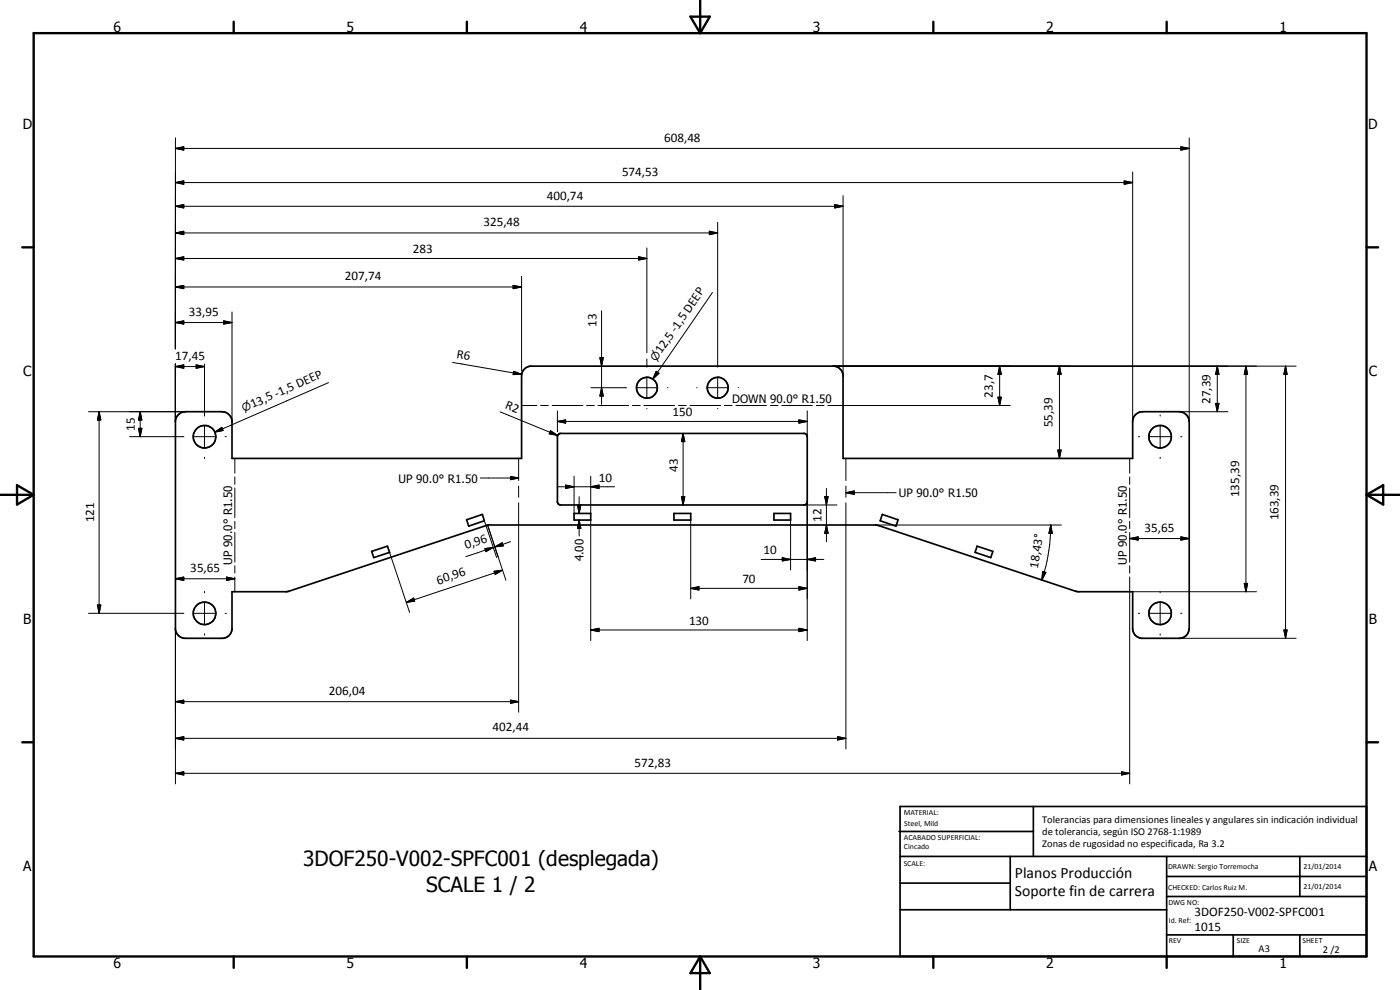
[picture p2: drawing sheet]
<svg xmlns="http://www.w3.org/2000/svg" width="420mm" height="297mm" viewBox="0 0 420 297" stroke-linecap="round" stroke-linejoin="round" font-family="sans-serif">
<g fill="none" stroke="#000" stroke-width=".51">
<path d="M53.5 124.4l1-.7 1.2-.2h10.9a3 3 0 0 1 3 2.7v11.3h86.9v-25.1a2.98 2.98 0 0 1 2.6-2.5h91.3a3.2 3.2 0 0 1 2.6 2.5v25.1h86.9v-11.3a3 3 0 0 1 3-2.7h11a3 3 0 0 1 3 3v62a3 3 0 0 1-2.6 3h-11.8a2.97 2.97 0 0 1-2.6-2.6v-11.4h-16.9l-60-20h-116.5l-60 20h-16.9v11.4a3.1 3.1 0 0 1-2.6 2.6h-11.7a3.1 3.1 0 0 1-2.6-2.6v-62.7l.3-1.2zM167.5 130.4l.6-.4h73.4l.8 .8v19.9l-.8 .8h-73.4l-.8-.8v-19.9zM140 156l4.8-1.7 .6 2-4.7 1.6zM172.3 154.1h5v1.9h-5zM202.3 154.1h5v1.9h-5zM232.3 154.1h5v1.9h-5zM264.8 154.3l4.7 1.7-.6 1.9-4.8-1.6zM111.5 165.4l4.8-1.5 .6 1.8-4.7 1.6zM293.2 163.9l4.8 1.5-.7 1.9-4.7-1.6zM269.8 249.5h40.3M270.1 242h140v45h-140zM270.1 257h140"/>
<path d="M303.2 257v16M310.1 242v15M350.1 257v30M390.1 257v12M270.1 265h33.1M270.1 273h80M350.1 269h60M350.1 263h60M350.1 280.5h60M370.1 280.5v6.5M390.1 280.5v6.5"/>
<circle cx="194.1" cy="116.3" r="3.1"/>
<circle cx="215.4" cy="116.3" r="3.1"/>
<circle cx="61.4" cy="131" r="3.4"/>
<circle cx="348.2" cy="131" r="3.4"/>
<circle cx="61.4" cy="184" r="3.4"/>
<circle cx="348.2" cy="184" r="3.4"/>
</g>
<g fill="none" stroke="#000" stroke-width=".3">
<path d="M52.7 54.8l2.4-.5v1zM52.7 44.5l2.4-.5v1zM52.7 54.8h287.2M52.7 41.4v63.2M52.7 44.5h304.2M253 58.7v54.1M337.4 54.3l2.5 .5-2.5 .5zM339.9 51.6v74.9M354.4 44l2.5 .5-2.5 .5zM356.9 41.4v85.1M52.7 61.9l2.4-.5v1zM52.7 69.9l2.4-.5v1z"/>
<path d="M52.7 77.6l2.4-.6v1zM52.7 61.9h200.3M52.7 69.9h162.7M52.7 77.6h141.4M191.7 77l2.4 .6-2.4 .4zM194.1 74.4v31.4M212.9 69.4l2.5 .5-2.5 .5zM215.4 66.7v43.5M250.5 61.4l2.5 .5-2.5 .5zM52.7 86.1l2.4-.5v1zM52.7 96.8l2.4-.5v.9zM52.7 86.1h103.8"/>
<path d="M52.7 96.8h16.9M67.1 96.3l2.5 .5-2.5 .4zM69.6 93.6v32.9M154 85.6l2.5 .5-2.5 .5zM156.5 82.9v28.4M180.5 93.3v28M213.8 87.8l-17.9 25.9M52.7 110l2.4-.5v1zM52.7 109.2v17.3M52.7 110h8.7M58.9 109.5l2.5 .5-2.5 .5zM61.4 109.2v15.6"/>
<path d="M98.6 114.8l-34.1 14.9M135.8 108.8l20.7 3.5M154.2 111.4l2.3 .9-2.5 .1zM156.5 112v.8M177.4 116.3h10.6M180 107.3h1l-.5 2.6zM180.5 116.3l.5 2.5h-1zM191 116.3h6.3M194.1 107.7v2.5M194.1 113.2v6.3M196.9 111.4l.9 .6-1.9 1.7zM200.3 116.3h.1"/>
<path d="M209.1 116.3h.1M212.2 116.3h6.4M215.4 113.2v6.3M221.6 116.3h.1M250 109.9h139M299.5 119.2h1l-.5 2.5zM300 109.9l.5 2.4h-1zM300 109.9v11.8M318 109.9l.5 2.4h-1.1zM318 109.9v27.6M365.3 109.9l.5 2.4h-1zM365.3 109.9v13.6"/>
<path d="M373.9 109.9l.5 2.4h-1zM373.9 109.9v67.6M385.8 109.9l.5 2.4h-1zM385.8 109.9v81.6M26.6 123.5h29.1M29.7 123.5l.6 2.5h-1.1zM29.7 123.5v60.5M38.9 131h16.3M41.6 128.5h1l-.5 2.5zM42.1 123.5l.5 2.5h-1zM42.1 123.5v7.5M58.2 131h6.3"/>
<path d="M61.4 127.8v6.4M61.4 137.2v.4M64.5 129.7l2.1-1.5 .4 1zM67.6 131h.3M70.5 137.5v4.5M150.1 123.6l17.2 7M155.6 137.5v6.7M156.5 121.7h4.6M162.3 121.7h2.2M165.2 129.2l2.1 1.4-2.5-.4zM165.7 121.7h9.2M167.3 126.4l2.4-.4v1z"/>
<path d="M167.3 126.4h75M167.3 123.3v6.2M167.3 130.6v.4M176.1 121.7h2.2M179.5 121.7h9.2M189.8 121.7h2.3M193.3 121.7h9.2M194.1 122.5v.1M203.6 121.7h2.3M205 130l.5 2.5h-1zM205 130v21.5M207.1 121.7h9.2"/>
<path d="M215.4 122.5v.1M217.4 121.7h2.3M220.8 121.7h9.2M231.2 121.7h2.3M234.6 121.7h9.2M239.8 126l2.5 .4-2.5 .6zM242.3 123.3v7.7M245 121.7h2.3M248.4 121.7h54.8M253.9 137.5v6.7M317.4 135h1.1l-.5 2.5zM339 137.5v4.5"/>
<path d="M341.6 131h.4M345 131h6.4M348.2 124.5v.3M348.2 127.8v6.4M348.2 137.2v.4M353.9 123.5h14.6M354.4 131h.3M364.8 121h1l-.5 2.5zM70.5 143.1v2.2M70.5 146.4v8.9M70.5 156.4v2.2M70.5 159.8v8.9"/>
<path d="M144.1 143.4h11.5M145.4 156.3l3.6 11M153.2 143l2.4 .4-2.4 .5zM155.6 145.8v3.4M155.6 150.9v62.8M167.3 146h17.1M169.7 145.5l2.6 .5-2.6 .6zM172.3 142.9v11.2M173.3 151.5h1l-.5 2.6zM173.8 156l.5 2.5h-1zM173.8 149v5.1M173.8 156v4.8"/>
<path d="M177.3 146l2.5-.5v1.1zM177.3 142.9v11.2M177.3 156v36.2M204.5 149h1l-.5 2.5zM207.3 156v23.7M237.3 156v15M241.2 151.5h10M242.3 150.5v41.7M247.5 149h1l-.5 2.5zM248 157.5l.5 2.5h-1zM248 146.6v16M253.9 147.8l2.5-.5v1z"/>
<path d="M253.9 145.8v3.4M253.9 150.9v73.8M253.9 147.8h15M262.7 157.5h55.8M315.4 157.5l.4 2.6-1-.1zM315.4 157.5a54.8 54.8 0 0 1-2.7 16.5M339 143.1v2.2M339 146.4v8.9M339 156.4v2.2M339 159.8v8.9M52.7 173.7l2.4-.6v1.1zM52.7 173.7h17.8"/>
<path d="M61.4 177.5v.3M68 173.1l2.5 .6-2.5 .5zM70.5 169.8v2.2M70.5 173.1v4.4M116.9 165.7l6 18M145.5 164.6l2.5-.3-2.2 1.2zM148 164.3l-8.2 2.7M148.3 171.4l2.5-.3-2.2 1.2zM148.5 164.1l2.2-1.2 .3 .9zM148.5 164.1l-.5 .2M149.5 167.1l-3.2-9.5 5.5 16.5M150.8 171.1l-28.8 9.6"/>
<path d="M153.2 162.5l-4.7 1.6M207.3 176.5l2.5-.5v1zM207.3 176.5h35M228.4 167.9h18.9M234.8 167.3l2.5 .6-2.5 .4zM239.8 176l2.5 .5-2.5 .5zM242.3 167.9l2.5-.6v1zM312.9 171.5l1 .2-1.2 2.3zM339 161.6l2.6-.5v1zM339 169.8v2.2M339 173.1v62.1M339 161.6h17.9"/>
<path d="M339.9 177.5h8.2M348.2 177.5v.3M348.3 177.5h28.8M354.4 161.1l2.5 .5-2.5 .5zM373.4 175h1l-.5 2.5zM26.6 184h28.6M29.2 181.5h1.1l-.6 2.5zM52.7 188.5v46.7M58.2 184h6.3M61.4 180.8v6.4M61.4 190.2v.4M67.6 184h.3"/>
<path d="M122 180.7l2.2-1.2 .2 .9zM177.3 189l2.5-.5v1zM177.3 189h65M239.8 188.5l2.5 .5-2.5 .5zM341.6 184h.4M345 184h6.4M348.2 180.8v6.4M348.2 190.2v.4M353.9 191.5h35.1M354.4 184h.3M385.3 189h1l-.5 2.5zM52.7 210.5l2.4-.4v.9z"/>
<path d="M52.7 210.5h102.9M153.2 210.1l2.4 .4-2.4 .5zM52.7 232l2.4-.4v.9zM52.7 221.5l2.4-.5v1zM52.7 232h286.3M52.7 221.5h201.2M251.4 221l2.5 .5-2.5 .5zM336.6 231.6l2.4 .4-2.4 .5z"/>
</g>
<g fill="none" stroke="#000" stroke-width=".71">
<path d="M10.1 9.9h400v277.1h-400zM70.1 6.5v3.4M140.1 6.5v3.4M207.2 5h5.8l-2.9 4.9zM210.1 0v9.9M280.1 6.5v3.4M350.1 6.5v3.4M6.7 74.2h3.4M410.1 74.2h3.5M.1 148.5h10M5.1 145.6l5 2.9-5 2.9zM410.1 148.5h10"/>
<path d="M410.1 148.5l5-2.9v5.8zM6.7 222.7h3.4M410.1 222.7h3.5M70.1 287v3.4M140.1 287v3.4M210.1 287v10M210.1 287l2.9 5h-5.8zM280.1 287v3.4M350.1 287v3.4"/>
</g>
<g fill="#000">
<path d="M52.7 54.8l2.4-.5v1zM52.7 44.5l2.4-.5v1zM337.4 54.3l2.5 .5-2.5 .5zM354.4 44l2.5 .5-2.5 .5zM52.7 61.9l2.4-.5v1zM52.7 69.9l2.4-.5v1zM52.7 77.6l2.4-.6v1zM191.7 77l2.4 .6-2.4 .4zM212.9 69.4l2.5 .5-2.5 .5zM250.5 61.4l2.5 .5-2.5 .5zM52.7 86.1l2.4-.5v1zM52.7 96.8l2.4-.5v.9z"/>
<path d="M67.1 96.3l2.5 .5-2.5 .4zM154 85.6l2.5 .5-2.5 .5zM52.7 110l2.4-.5v1zM58.9 109.5l2.5 .5-2.5 .5zM154.2 111.4l2.3 .9-2.5 .1zM180 107.3h1l-.5 2.6zM180.5 116.3l.5 2.5h-1zM196.9 111.4l.9 .6-1.9 1.7zM299.5 119.2h1l-.5 2.5zM300 109.9l.5 2.4h-1zM318 109.9l.5 2.4h-1.1zM365.3 109.9l.5 2.4h-1z"/>
<path d="M373.9 109.9l.5 2.4h-1zM385.8 109.9l.5 2.4h-1zM29.7 123.5l.6 2.5h-1.1zM41.6 128.5h1l-.5 2.5zM42.1 123.5l.5 2.5h-1zM64.5 129.7l2.1-1.5 .4 1zM165.2 129.2l2.1 1.4-2.5-.4zM167.3 126.4l2.4-.4v1zM205 130l.5 2.5h-1zM239.8 126l2.5 .4-2.5 .6zM317.4 135h1.1l-.5 2.5zM364.8 121h1l-.5 2.5z"/>
<path d="M153.2 143l2.4 .4-2.4 .5zM169.7 145.5l2.6 .5-2.6 .6zM173.3 151.5h1l-.5 2.6zM173.8 156l.5 2.5h-1zM177.3 146l2.5-.5v1.1zM204.5 149h1l-.5 2.5zM247.5 149h1l-.5 2.5zM253.9 147.8l2.5-.5v1zM52.7 173.7l2.4-.6v1.1zM68 173.1l2.5 .6-2.5 .5zM122 180.7l2.2-1.2 .2 .9zM145.5 164.6l2.5-.3-2.2 1.2z"/>
<path d="M148.3 171.4l2.5-.3-2.2 1.2zM148.5 164.1l2.2-1.2 .3 .9zM207.3 176.5l2.5-.5v1zM234.8 167.3l2.5 .6-2.5 .4zM239.8 176l2.5 .5-2.5 .5zM242.3 167.9l2.5-.6v1zM248 157.5l.5 2.5h-1zM312.9 171.5l1 .2-1.2 2.3zM315.4 157.5l.4 2.6-1-.1zM339 161.6l2.6-.5v1zM354.4 161.1l2.5 .5-2.5 .5zM373.4 175h1l-.5 2.5z"/>
<path d="M29.2 181.5h1.1l-.6 2.5zM177.3 189l2.5-.5v1zM239.8 188.5l2.5 .5-2.5 .5zM385.3 189h1l-.5 2.5zM52.7 210.5l2.4-.4v.9zM153.2 210.1l2.4 .4-2.4 .5zM52.7 232l2.4-.4v.9zM52.7 221.5l2.4-.5v1zM251.4 221l2.5 .5-2.5 .5zM336.6 231.6l2.4 .4-2.4 .5z"/>
</g>
<g font-size="6.3">
<text x="91" y="260">3DOF250-V002-SPFC001 (desplegada)</text>
<text x="127.9" y="267.5">SCALE 1 / 2</text>
</g>
<g font-size="4.7">
<text x="304.6" y="263.5">Planos Producción</text>
<text x="304.6" y="268.9">Soporte fin de carrera</text>
</g>
<g font-size="4.2">
<text x="34" y="9.6">6</text>
<text x="104" y="9.6">5</text>
<text x="174" y="9.6">4</text>
<text x="244" y="9.6">3</text>
<text x="314" y="9.6">2</text>
<text x="384" y="9.6">1</text>
<text x="6.8" y="38.7">D</text>
<text x="410.6" y="38.7">D</text>
<text x="7" y="112.9">C</text>
<text x="410.8" y="112.9">C</text>
<text x="7" y="187.1">B</text>
<text x="410.8" y="187.1">B</text>
<text x="7" y="261.4">A</text>
<text x="410.8" y="261.4">A</text>
<text x="34" y="290.4">6</text>
<text x="104" y="290.4">5</text>
<text x="174" y="290.4">4</text>
<text x="244" y="290.4">3</text>
<text x="314" y="290.4">2</text>
<text x="384" y="290.4">1</text>
</g>
<g font-size="3.9">
<text x="199.3" y="42.5">608,48</text>
<text x="186.7" y="52.7">574,53</text>
<text x="164.1" y="59.9">400,74</text>
<text x="145.1" y="67.9">325,48</text>
<text x="123.9" y="76">283</text>
<text x="103.5" y="84.1">207,74</text>
<text x="56.7" y="94.7">33,95</text>
<text x="179" y="98" transform="rotate(-90 179 98)">13</text>
<text x="52.6" y="107.9">17,45</text>
<text x="136.9" y="107.4" transform="rotate(10 136.9 107.4)">R6</text>
<text x="198.4" y="106.3" transform="rotate(-55 198.4 106.3)">12,5 -1,5 DEEP</text>
<text x="297.9" y="119.3" transform="rotate(-90 297.9 119.3)">23,7</text>
<text x="75.8" y="122.5" transform="rotate(-23 75.8 122.5)">13,5 -1,5 DEEP</text>
<text x="151.4" y="122.5" transform="rotate(22 151.4 122.5)">R2</text>
<text x="201.8" y="124.9">150</text>
<text x="363.3" y="121.2" transform="rotate(-90 363.3 121.2)">27,39</text>
<text x="40.5" y="129.3" transform="rotate(-90 40.5 129.3)">15</text>
<text x="315.9" y="128.2" transform="rotate(-90 315.9 128.2)">55,39</text>
<text x="203.4" y="141.6" transform="rotate(-90 203.4 141.6)">43</text>
<text x="179.7" y="144.5">10</text>
<text x="371.8" y="149.2" transform="rotate(-90 371.8 149.2)">135,39</text>
<text x="28.3" y="156.8" transform="rotate(-90 28.3 156.8)">121</text>
<text x="246.5" y="156.5" transform="rotate(-90 246.5 156.5)">12</text>
<text x="343.5" y="159.5">35,65</text>
<text x="383.7" y="156.2" transform="rotate(-90 383.7 156.2)">163,39</text>
<text x="139.9" y="164.8" transform="rotate(-18 139.9 164.8)">0,96</text>
<text x="229.2" y="166.3">10</text>
<text x="57.1" y="171.6">35,65</text>
<text x="311.5" y="170.6" transform="rotate(-81 311.5 170.6)">18,43°</text>
<text x="131.5" y="175.4" transform="rotate(-18 131.5 175.4)">60,96</text>
<text x="222.8" y="175">70</text>
<text x="206.8" y="187.5">130</text>
<text x="98.7" y="208.4">206,04</text>
<text x="147.8" y="219.5">402,44</text>
<text x="190.4" y="230">572,83</text>
<text x="358.5" y="275">3DOF250-V002-SPFC001</text>
<text x="358.5" y="279.4">1015</text>
</g>
<g font-size="3.5">
<text x="219.7" y="120.9">DOWN 90.0° R1.50</text>
<text x="119.6" y="144.8">UP 90.0° R1.50</text>
<text x="269.7" y="149.1">UP 90.0° R1.50</text>
<text x="69.7" y="169.4" transform="rotate(-90 69.7 169.4)">UP 90.0° R1.50</text>
<text x="175.1" y="168.4" transform="rotate(-90 175.1 168.4)">4.00</text>
<text x="338.2" y="169.4" transform="rotate(-90 338.2 169.4)">UP 90.0° R1.50</text>
</g>
<g font-size="3.3">
<text x="196.9" y="108.7" transform="rotate(-55 196.9 108.7)">n</text>
<text x="73.2" y="123.6" transform="rotate(-24 73.2 123.6)">n</text>
</g>
<g font-size="3.1">
<text x="312.7" y="246.8">Tolerancias para dimensiones lineales y angulares sin indicación individual</text>
<text x="312.7" y="250.4">de tolerancia, según ISO 2768-1:1989</text>
<text x="312.7" y="254">Zonas de rugosidad no especificada, Ra 3.2</text>
<text x="377.7" y="285.6">A3</text>
<text x="397" y="285.9">2 /2</text>
</g>
<g font-size="2.4">
<text x="271.2" y="244.4">MATERIAL:</text>
<text x="271.3" y="252">ACABADO SUPERFICIAL:</text>
<text x="271.4" y="247.9">Steel, Mild</text>
<text x="271.3" y="254.6">Cincado</text>
<text x="271.2" y="259.7">SCALE:</text>
<text x="350.6" y="260.8">DRAWN: Sergio Torremocha</text>
<text x="391.2" y="260.6">21/01/2014</text>
<text x="350.6" y="267">CHECKED: Carlos Ruiz M.</text>
<text x="391.2" y="266.7">21/01/2014</text>
<text x="350.6" y="271.4">DWG NO:</text>
<text x="350.8" y="276.9">Id. Ref:</text>
<text x="350.8" y="282.8">REV</text>
<text x="371.2" y="282.9">SIZE</text>
<text x="390.9" y="282.9">SHEET</text>
</g>
</svg>
